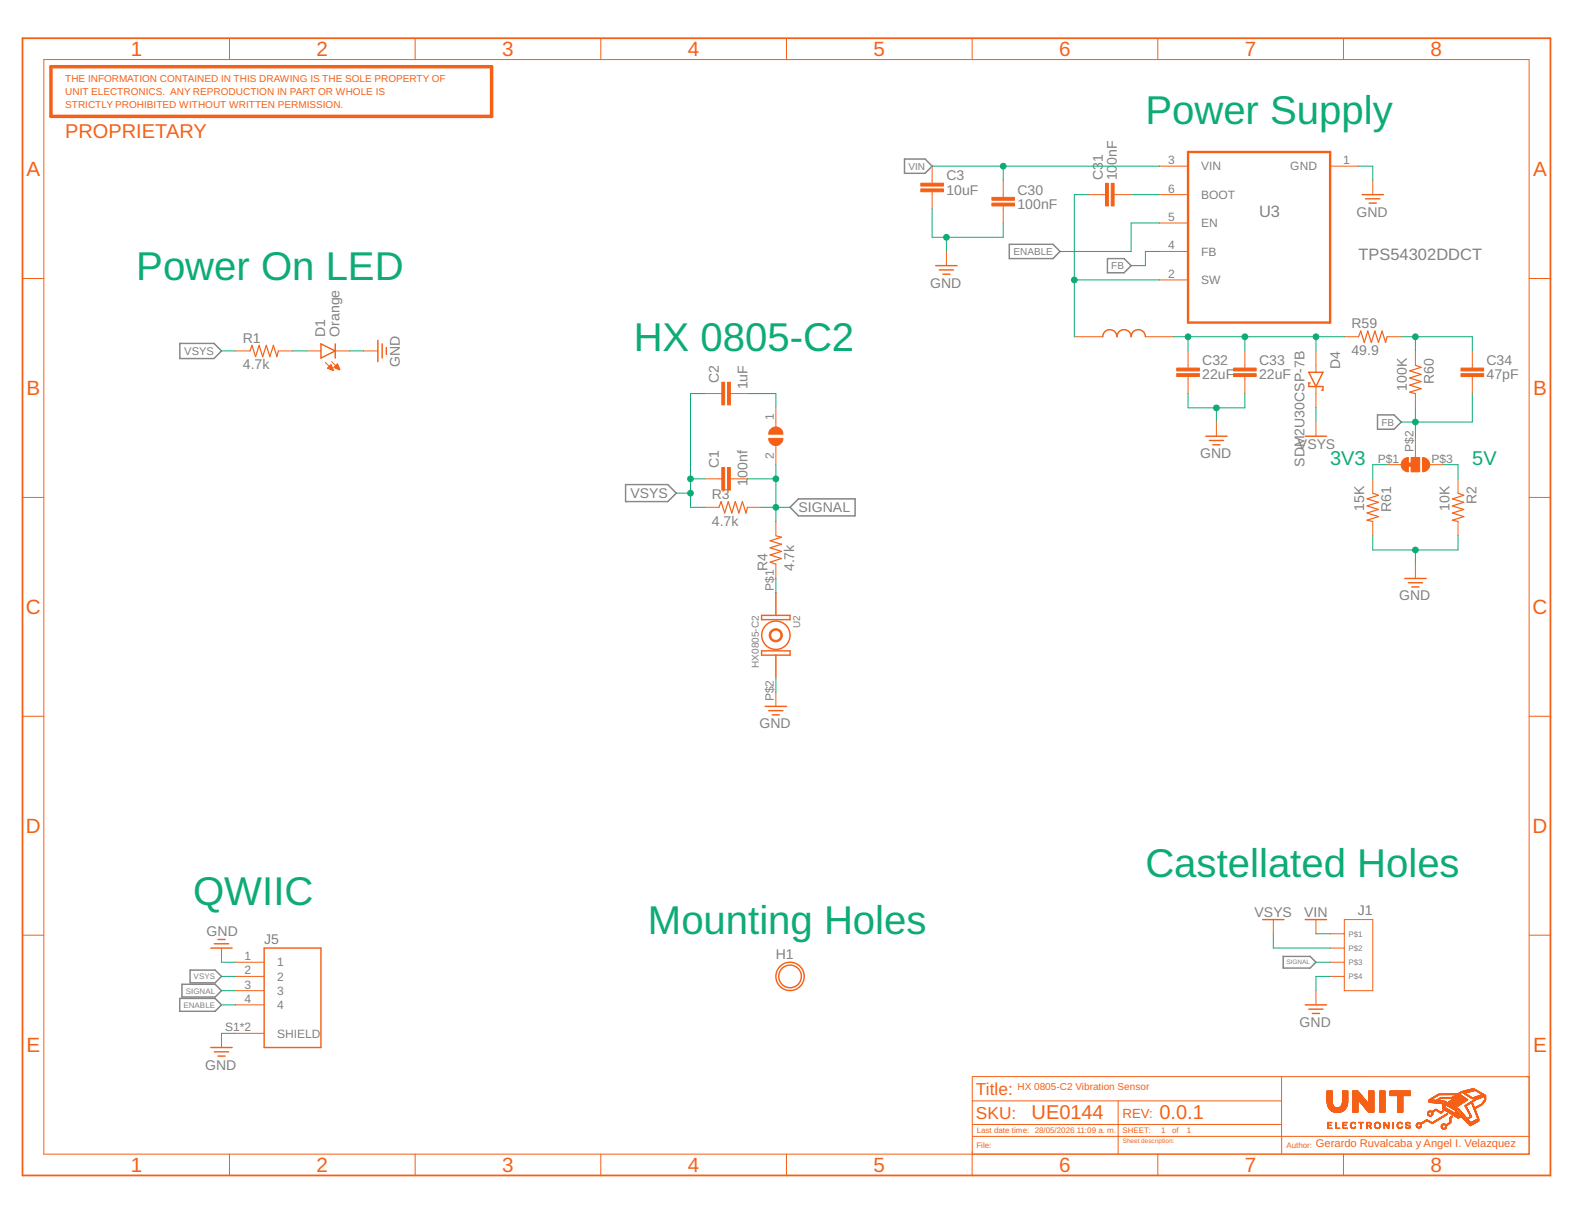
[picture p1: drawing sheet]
<svg xmlns="http://www.w3.org/2000/svg" width="279mm" height="216mm" viewBox="0 0 279 216" stroke-linecap="round" stroke-linejoin="round" font-family="sans-serif">
<path d="M160.8 28.3h3.6l1.3 1.2-1.3 1.3h-3.6zM179.4 43.4h7.8l1.2 1.3-1.2 1.3h-7.8zM196.8 46h3l1.2 1.2-1.2 1.3h-3zM32 61h6l1.4 1.4-1.4 1.3h-6zM244.8 73.7h3l1.2 1.3-1.2 1.3h-3zM111.2 86.1h7.5l1.5 1.5-1.5 1.5h-7.5zM140.4 90.1l1.5-1.5h10.1v3.1h-10.1zM31.9 177.4h6.3l1.2 1.2-1.2 1.1h-6.3zM32.3 174.9h5.9l1.2 1.1-1.2 1.2h-5.9zM33.8 172.4h4.4l1.2 1.1-1.2 1.1h-4.4zM228.1 169.9h4.8l1 1.1-1 1h-4.8z" fill="none" stroke="#808080" stroke-width=".25"/>
<path d="M4 6.8h271.6v202.1h-271.6z" fill="none" stroke="#f56016" stroke-width=".32"/>
<g fill="none" stroke="#f56016" stroke-width=".18">
<path d="M7.8 10.6h264v194.5h-264zM40.8 6.8v3.8M73.8 6.8v3.8M106.8 6.8v3.8M139.8 6.8v3.8M172.8 6.8v3.8M205.8 6.8v3.8M238.8 6.8v3.8M165.7 29.5v3.1M165.7 34.1v3M178.3 32v3.1M178.3 36.6v3"/>
<path d="M193.5 34.6h3M198 34.6h3M206.1 29.5h5.1M206.1 34.6h5.1M206.1 39.6h5.1M236.4 29.5h5.1M244 32v2.6M4 49.5h3.8M168.2 44.7v2.5M190.9 59.8h5.1M203.6 59.8h5M206.1 44.7h5.1"/>
<path d="M206.1 49.7h5.1M238.9 59.8h2.6M246.5 59.8h2.5M271.8 49.5h3.8M41.9 62.4h2.5M49.5 62.4h2.5M54.5 62.4h2.5M57.8 64.4l1.4 1.4M58.9 64.3l1.4 1.4M59.6 62.4h2.5M64.6 62.4h2.6M125.3 69.9h3"/>
<path d="M129.8 69.9h3M137.9 72.5v3.4M137.9 79.2v3.4M211.2 62.4v3M211.2 66.9v3M216.2 75v2.5M221.3 62.4v3M221.3 66.9v3M233.9 62.4v3.7M233.9 68.7v3.8M233.9 75v2.5M251.6 62.4v2.5"/>
<path d="M251.6 69.9v2.6M251.6 77.5v5.1M261.7 62.4v3M261.7 66.9v3M4 88.4h3.8M125.3 85.1h3M125.3 90.1h2.5M129.8 85.1h3M132.8 90.1h2.6M137.9 92.7v2.5M244 85.1v2.5M244 92.7v2.5"/>
<path d="M246.5 82.6h3.4M253.2 82.6h3.4M259.1 85.1v2.5M259.1 92.7v2.5M271.8 88.4h3.8M137.9 100.2v2.6M251.6 100.2v2.6M4 127.3h3.8M137.9 123v2.5M271.8 127.3h3.8M4 166.2h3.8M39.4 168.5v2.5"/>
<path d="M41.9 171h5M41.9 173.5h5M41.9 176h5M41.9 178.6h5M226.3 163.4v2.5M233.9 163.4v2.5M233.9 176v2.6M236.4 171h2.5M236.4 173.5h2.5M236.4 165.9h2.5M236.4 168.5h2.5M238.9 163.4h5.1v12.6h-5.1z"/>
<path d="M271.8 166.2h3.8M39.4 183.6v2.5M41.9 183.6h5M172.8 195.6h55M198.7 195.6v9.5M227.8 191.4v10.5M227.8 199.8h-54.9M235.9 195.6h.9M235.9 195.8h.9M235.9 195.7h.9M235.9 195.5h.9M235.9 195.4h.9"/>
<path d="M235.9 195.3h.9M235.9 195.2h.9M235.9 195.1h.9M235.9 195h.9M235.9 194.9h.9M235.9 194.8h.9M235.9 194.7h.9M235.9 194.6h.9M235.9 194.5h.9M235.9 194.4h.9M235.9 194.3h.9M235.9 194.2h.9"/>
<path d="M235.9 194.1h.9M235.9 194h.9M235.9 193.9h.9M235.9 195.9h.9M235.9 196.2h1M235.9 196.1l1 .1M235.9 196.1h.9M235.9 196h.9M235.9 196.3h1M236 199.8h.1M236 200h.6M236 199.9h.6"/>
<path d="M236 199.9h.1M236 199.7h.1M236 199.6h.1M236 199.5h.1M236 199.5h.7M236 199.4h.7M236 196.4h1M236 196.4h.9M236 196.3h.9M236 196.5h1M236 196.6h1.1M236.1 196.7h1.1"/>
<path d="M236.1 196.7l1.2 .1M236.1 196.8h1.3M236.1 196.8h3.2M236.2 196.9h3M236.2 197h3M236.3 197.1h2.8M236.3 197.1h2.7M236.4 197.2h2.6M236.5 197.3h2.4M236.6 197.4h2.2M236.7 197.4h2M236.7 199.5h-.7"/>
<path d="M236.8 197.5h1.8M236.9 197.5h1.6M237 197.6h1.4M237.1 197.6h1.2M237.3 197.7h.8M237.4 199.8h.1M237.4 200h.1M237.4 199.9h.1M237.4 199.7h.1M237.4 199.6h.1M237.4 199.5h.1M237.4 199.4h.1"/>
<path d="M237.5 196.8h.1M237.8 196.8h.1M238.2 196.7h1.1M238.3 196.6h1.1M238.4 196.5h1M238.4 196.4h1M238.5 196.4h.9M238.5 196.3h1M238.5 196.2h1M238.5 196.1h1M238.6 196.1h.9M238.6 196h.9"/>
<path d="M238.6 195.9h.9M238.6 195.6h.9M238.6 195.8h.9M238.6 195.7h.9M238.6 195.5h.9M238.6 195.4h.9M238.6 195.3h.9M238.6 195.2h.9M238.6 195.1h.9M238.6 195h.9M238.6 194.9h.9M238.6 194.8h.9"/>
<path d="M238.6 194.7h.9M238.6 194.6h.9M238.6 194.5h.9M238.6 194.4h.9M238.6 194.3h.9M238.6 194.2h.9M238.6 194.1h.9M238.6 194h.9M238.6 193.9h.9M238.7 199.8h.1M238.7 200h.6M238.7 199.9h.6"/>
<path d="M238.7 199.9h.1M238.7 199.7h.1M238.7 199.6h.1M238.7 199.5h.1M238.7 199.5h.8M238.7 199.4h.8M238.7 197.4h-2.1M239.1 197.1h-2.8M239.3 196.8h-1.3M239.3 196.7l-1.2 .1M239.4 196.7h-1.2M239.4 196.6h-1.1"/>
<path d="M239.4 196.5h-1M239.5 199.5h-.8M239.5 196.2h-1M240 200h.1M240 199.9h.1M240.1 199.7h.1M240.1 199.6h.1M240.1 199.8h-.1M240.2 199.8h-.2M240.2 199.7h-.1M240.2 199.5h.7M240.3 199.5h.5"/>
<path d="M240.3 199.6h-.2M240.3 199.5l-.1 .1M240.4 199.4h.3M240.4 195.6h.9M240.4 197.6h.9M240.4 197.5h.9M240.4 197.4h.9M240.4 197.3h.9M240.4 197.2h.9M240.4 197.1h.9M240.4 197h.9M240.4 196.9h.9"/>
<path d="M240.4 196.8h.9M240.4 196.7h.9M240.4 196.6h.9M240.4 196.5h.9M240.4 196.4h.9M240.4 196.3h.9M240.4 196.2h.9M240.4 196.1h.9M240.4 196h.9M240.4 195.9h.9M240.4 195.8h.9M240.4 195.7h.9"/>
<path d="M240.4 195.5h.9M240.4 195.4h.9M240.4 195.4h2.2M240.4 195.3h2.1M240.4 195.2h2.1M240.4 195.1h2M240.4 195h1.9M240.4 194.9h1.9M240.4 194.9h1.8M240.4 194.8l1.8 .1M240.4 194.8h1.7M240.4 194.7l1.7 .1"/>
<path d="M240.4 194.7h1.7M240.4 194.6l1.6 .1M240.4 194.6h1.6M240.4 194.6h1.5M240.4 194.5h1.5M240.4 194.4h1.4M240.4 194.3h1.3M240.4 194.2l1.3 .1M240.4 194.2h1.3M240.4 194.2h1.2M240.4 194.1h1.2M240.4 194.1h1.1"/>
<path d="M240.4 194l1.1 .1M240.4 194h1.1M240.4 194h1M240.4 193.9h1M240.7 199.5h.2M240.8 199.6h.1M240.8 199.7h.1M240.9 199.7h.1M241.4 195.4h1.2M241.4 195.5h1.3M241.4 199.5h.9M241.4 199.4h.9"/>
<path d="M241.5 195.5h1.2M241.5 195.5l1.3 .1M241.6 195.6h1.2M241.6 195.7h1.3M241.7 195.7h1.2M241.7 195.8h1.3M241.8 195.9h1.2M241.8 195.9h1.3M241.8 195.9l1.3 .1M241.9 199.8h.1M241.9 200h.1M241.9 199.9h.1"/>
<path d="M241.9 199.7h.1M241.9 199.6h.1M241.9 199.5h.1M241.9 196h1.2M241.9 196h1.3M241.9 196.1h1.3M242 196.1l2.2 .1M242 196.2h2.2M242.1 196.3h2.1M242.2 196.3h2M242.2 196.4h2M242.3 196.5h1.9"/>
<path d="M242.3 196.6h1.9M242.4 196.6h1.8M242.4 196.7h1.8M242.5 196.7h1.7M242.5 196.8h1.7M242.6 196.8h1.6M242.6 195.3h-2.2M242.6 196.9h1.6M242.7 197h1.5M242.8 197.1h1.4M242.9 197.2h1.3M242.9 199.8h.1"/>
<path d="M242.9 199.9l.1 .1M242.9 199.9h.1M242.9 199.7h.1M242.9 199.6h.1M242.9 199.5h.1M242.9 199.5h.7M242.9 199.4h.5M242.9 197.3h1.3M243 197.3h1.2M243 197.4h1.2M243.1 197.4h1.1M243.1 197.5h1.1"/>
<path d="M243.2 197.5h1M243.2 197.6h1M243.2 195.6h1M243.2 196.1h1M243.2 196h1M243.2 195.9h1M243.2 195.8h1M243.2 195.7h1M243.2 195.5h1M243.2 195.4h1M243.2 195.3h1M243.2 195.2h1"/>
<path d="M243.2 195.1h1M243.2 195h1M243.2 194.9h1M243.2 194.8h1M243.2 194.7h1M243.2 194.6h1M243.2 194.5h1M243.2 194.4h1M243.2 194.3h1M243.2 194.2h1M243.2 194.1h1M243.2 194h1"/>
<path d="M243.2 193.9h1M243.4 199.4h.1M243.5 199.5h.1M243.5 199.6h.2M243.6 199.8h.1M243.6 200h-.7M243.6 199.9h.1M243.6 199.7h.1M243.6 199.6h.1M243.6 199.9l-.2 .1M243.7 199.9h-.2M244.3 200h.1"/>
<path d="M244.3 199.9h.1M244.3 199.8h.1M244.3 199.7h.2M244.5 199.8h-.2M244.5 199.7h-.1M244.5 199.5h.7M244.5 199.6h-.1M244.6 199.5h.5M244.6 199.6h-.2M244.6 199.5l-.1 .1M244.7 199.4h.3M244.7 199.4h.1"/>
<path d="M244.9 199.4h.1M245 199.5l.2 .1M245.1 199.6h.1M245.1 199.6h.2M245.2 199.7h.1M245.2 199.8h.1M245.2 195.6h.9M245.2 200h.1M245.2 199.9h.1M245.2 197.6h.9M245.2 197.5h.9M245.2 197.4h.9"/>
<path d="M245.2 197.3h.9M245.2 197.2h.9M245.2 197.1h.9M245.2 197h.9M245.2 196.9h.9M245.2 196.8h.9M245.2 196.7h.9M245.2 196.6h.9M245.2 196.5h.9M245.2 196.4h.9M245.2 196.3h.9M245.2 196.2h.9"/>
<path d="M245.2 196.1h.9M245.2 196h.9M245.2 195.9h.9M245.2 195.8h.9M245.2 195.7h.9M245.2 195.5h.9M245.2 195.4h.9M245.2 195.3h.9M245.2 195.2h.9M245.2 195.1h.9M245.2 195h.9M245.2 194.9h.9"/>
<path d="M245.2 194.8h.9M245.2 194.7h.9M245.2 194.6h.9M245.2 194.5h.9M245.2 194.4h.9M245.2 194.3h.9M245.2 194.2h.9M245.2 194.1h.9M245.2 194h.9M245.2 193.9h.9M246 199.8h.1M246 200h.1"/>
<path d="M246 199.9h.1M246 199.7h.1M246 199.6h.3M246 199.6h.2M246 199.5l.2 .1M246 199.5h.2M246 199.5h.1M246 199.4h.1M246.1 199.7h.2M246.2 199.7h.1M246.2 199.8h.2M246.3 199.8h.1"/>
<path d="M246.3 199.9h.1M246.3 199.9h.2M246.4 200h.1M246.8 199.8h.1M246.8 200h.1M246.8 199.9h.1M246.8 199.7h.1M246.8 199.6h.1M246.8 199.5h.1M246.8 199.4h.1M247.1 194.7h3.6M247.1 194.6h3.6"/>
<path d="M247.1 194.5h3.6M247.1 194.4h3.6M247.1 194.3h3.6M247.1 194.2h3.6M247.1 194.1h3.6M247.1 194h3.6M247.1 193.9h3.6M247.6 199.8h.1M247.6 200h.1M247.6 199.9h.1M247.6 199.7h.1M247.6 199.6h.1"/>
<path d="M247.6 199.5h.1M247.6 199.4h.1M248.3 199.8h.1M248.3 200h.1M248.3 199.9h.1M248.3 199.8h.2M248.3 199.7h.2M248.4 195.6h.9M248.4 197.6h.9M248.4 197.5h.9M248.4 197.4h.9M248.4 197.3h.9"/>
<path d="M248.4 197.2h.9M248.4 197.1h.9M248.4 197h.9M248.4 196.9h.9M248.4 196.8h.9M248.4 196.7h.9M248.4 196.6h.9M248.4 196.5h.9M248.4 196.4h.9M248.4 196.3h.9M248.4 196.2h.9M248.4 196.1h.9"/>
<path d="M248.4 196h.9M248.4 195.9h.9M248.4 195.8h.9M248.4 195.7h.9M248.4 195.5h.9M248.4 195.4h.9M248.4 195.3h.9M248.4 195.2h.9M248.4 195.1h.9M248.4 195h.9M248.4 194.9h.9M248.4 194.8h.9"/>
<path d="M248.4 194.7h.9M248.4 199.9h-.1M248.4 199.6h.2M248.5 199.7h-.1M248.5 199.5h.7M248.5 199.6h-.1M248.6 199.5h.5M248.6 199.5l-.1 .1M248.7 199.4h.1M248.9 199.4h-.2M249 199.5l.2 .1M249 199.6h.2"/>
<path d="M249.1 199.6h.1M249.1 199.7h.2M249.2 199.7h.1M249.8 199.8h.2M249.8 199.8h.1M249.8 199.7h.1M249.8 199.6h.2M249.9 199.9h.1M249.9 199.9h.2M249.9 199.5h.7M249.9 199.9l.5 .1M250 199.5h.5"/>
<path d="M250 199.6h-.1M250 200h.5M250 199.5l-.1 .1M250.1 199.4h.3M250.4 199.5h.2M250.5 199.6h.1M250.5 199.7h.1M251.7 200h.2M251.7 199.9h.2M251.9 199.6h.9M251.9 199.9h-.2M251.9 199.8h-.2"/>
<path d="M251.9 199.6h.6M251.9 199.8h-.1M252 199.6h.4M252 199.7h-.2M252.1 199.7h-.3M252.1 199.5h.1M252.2 199.5h.1M252.2 199.7h.6M252.4 199.7h.2M252.4 199.8h.2M252.5 199.8h.1M252.5 199.9h.1"/>
<path d="M252.5 200h.1M252.9 199.6h-.3M253 199.5l-.4 .1M253 199.5h-.3M253.1 199.5h-.3M253.2 199.4h-.4M253.2 199.4h-.3M253.3 199.3h-.3M253.3 199.2h.7M253.3 199.1h.6M253.4 199.3h-.4M253.4 199.1h.4"/>
<path d="M253.5 199.2l-.4 .1M253.5 199h.2M253.5 199.2h-.3M253.7 199.2h.3M253.7 198h.2M253.7 197.9h.2M253.7 197.8h.2M253.7 198l.2 .1M253.8 199.2l.3 .1M253.8 198.1h.2M253.8 198.2h.3M253.9 198.2h.6"/>
<path d="M253.9 197.5h.9M253.9 199.3h.3M253.9 197.8h-.2M253.9 197.5h.6M253.9 197.7h-.2M253.9 197.7h-.1M254 197.6l-.2 .1M254 199.3h.3M254 198.3h.4M254 195.6h.1M254 195.9h1.7M254 195.9h1.2"/>
<path d="M254 195.8h.9M254 195.8h.4M254 195.7h.1M254 195.6h1.8M254 195.5h1.6M254 195.5h.8M254 195.4h.4M254 197.6h-.2M254 199.4h.4M254.1 198.3h.2M254.1 199.4h.3M254.1 197.4h.2"/>
<path d="M254.1 198.3v.1M254.2 199.5h.3M254.3 199.5h.5M254.3 197.6h.4M254.3 195.6h1.9M254.4 199.6h.3M254.4 195.4h-.3M254.4 198.1h.2M254.4 197.6h.2M254.5 199.6h.1M254.5 197.7h.1M254.5 195.9l1.6 .1"/>
<path d="M254.5 195.3h-.4M254.5 197.7h.2M254.5 198h.2M254.5 197.8h.2M254.5 199.7h.1M254.5 195.3h-.3M254.5 197.9h.2M254.6 195.9v.1M254.6 198.2h-.3M254.6 195.2l-.3 .1M254.7 198l-.2 .1M254.7 195.2h-.3"/>
<path d="M254.8 195.6h1.9M254.8 195.8h.1M254.8 197.5l-.9 .1M254.8 195.1l-.3 .1M254.8 196h1.7M254.9 195.1h-.4M254.9 195.6h.1M254.9 197.3h.6M254.9 199.5h-.3M254.9 197.4l-.3 .1M254.9 195.1h-.3M255 197.3h.5"/>
<path d="M255 199.4h-.3M255 197.4h-.3M255 197.2h.4M255 195h-.3M255.1 197.4h-.3M255.1 195h-.4M255.1 199.4h-.4M255.1 197.2h.2M255.1 197.3h-.3M255.1 194.9h-.3M255.1 199.3h-.3M255.1 197.1h.2"/>
<path d="M255.2 197.1h.1M255.2 194.9h-.3M255.2 199.3h-.4M255.2 196h1.3M255.3 197.3h.3M255.3 194.8l-.4 .1M255.3 199.2l-.4 .1M255.3 195.7h1.6M255.4 194.8h-.4M255.4 199.2h-.4M255.4 197.4h.3M255.4 195.4h.3"/>
<path d="M255.4 194.6h.3M255.4 199.1l-.3 .1M255.4 194.7l-.3 .1M255.5 197.4l.3 .1M255.5 199.1h-.3M255.5 194.7h-.3M255.5 196l.1 .1M255.6 199.1h-.4M255.6 197.5h.3M255.6 194.6l-.4 .1M255.6 199h-.3M255.7 197.5h.2"/>
<path d="M255.7 194.6h-.3M255.7 195.5h-.3M255.7 197.6h.3M255.7 196.1h.8M255.7 199h-.3M255.8 197.6h.5M255.8 198.9h-.3M255.8 195.4h-.3M255.8 197.7h.5M255.9 198.9h-.4M255.9 195.9h.1M255.9 195.3h-.3"/>
<path d="M255.9 198.8l-.3 .1M255.9 197.7h.4M256 197.8h.2M256 195.7h.9M256 195.2l-.3 .1M256 198.8h-.3M256.1 196.1h.4M256.1 197.8h.1M256.1 195h2.2M256.1 198.7l-.3 .1M256.1 195.2h-.3M256.1 195.7h.1"/>
<path d="M256.2 198.7h-.4M256.2 198.6l-.3 .1M256.2 199.9h.3M256.2 197.5h.3M256.3 197.5h.2M256.3 198.6h-.3M256.3 199.8h.7M256.3 199.8h.6M256.3 195.6h.1M256.4 200h-.2M256.4 198.6h-.4M256.4 197.4h.1"/>
<path d="M256.4 197h.3M256.4 197h.2M256.4 196.9h.1M256.4 196.8h.1M256.4 196.7h.1M256.4 196.6h.1M256.4 196.5h.1M256.4 196.4h.1M256.4 196.3h.1M256.4 196.2h.1M256.4 199.9l-.2 .1M256.4 197.6h-.3"/>
<path d="M256.4 199.7h.4M256.4 197.1h.4M256.4 195.8h.6M256.4 198.5h-.3M256.5 197.5l-.3 .1M256.5 198.5h-.3M256.5 197.1h.3M256.6 199.9h-.3M256.6 197.1l.3 .1M256.6 198.4l-.4 .1M256.6 197.2h.4M256.6 198.4h-.3"/>
<path d="M256.7 199.9h.6M256.7 197.2l.3 .1M256.7 195.8h.4M256.8 198.3l-.4 .1M256.8 196.9h.3M256.8 196.9h.2M256.8 196.8h.1M256.8 196.7h.1M256.8 196.6h.1M256.8 196.5h.1M256.8 196.4h.1M256.8 196.3h.1"/>
<path d="M256.8 196.3h.4M256.8 196.2h.3M256.8 196.2h.2M256.8 196.1l.2 .1M256.8 196l.1 .1M256.8 199.9h.5M256.8 197.3h.3M256.8 197h.3M256.8 195.9h.4M256.8 198.3h-.3M256.9 199.9h.3M256.9 197.3h.3"/>
<path d="M256.9 197h.4M256.9 195.9h.3M256.9 198.2l-.3 .1M256.9 200h.2M256.9 197.4h.4M256.9 198.2h-.3M257 195.9l.3 .1M257 197.1h.3M257 196.3l.3 .1M257 197.4h.3M257 196h.4M257 198.2h-.3"/>
<path d="M257 198h.3M257.1 197.4l.4 .1M257.1 197.1h.3M257.1 196.4h.3M257.1 196h.4M257.1 198.1h-.3M257.1 197.9h.2M257.1 197.1l.4 .1M257.1 196.4h.4M257.2 198.1h-.3M257.2 197.5h.3M257.2 197.2h.4"/>
<path d="M257.2 196.5h.4M257.2 196.1h.3M257.2 197.9h.1M257.2 198l-.3 .1M257.3 197.5l.3 .1M257.3 196.1l.3 .1M257.3 197.2l.3 .1M257.3 196.5h.3M257.3 198h-.3M257.3 197.6h.4M257.3 197.3h.4M257.3 196.6h.4"/>
<path d="M257.4 196.2h.3M257.4 197.6l.3 .1M257.4 197.3h.4M257.4 199.8h-.3M257.4 195.9h.4M257.5 197.7h.3M257.5 196.2h.3M257.5 196.6h.3M257.5 199.8h-.3M257.5 197.4h.3M257.5 195.9h.4M257.5 197.7h.4"/>
<path d="M257.5 196.7h.4M257.5 196.3h.4M257.6 195.7h.6M257.6 199.7h-.4M257.6 197.4h.3M257.6 196.3h.3M257.6 195.9l.4 .1M257.6 197.8h.3M257.6 199.5h.3M257.6 196.7h.4M257.6 195.7h.5M257.6 197.4l.4 .1"/>
<path d="M257.7 199.7h-.4M257.7 196.3l.3 .1M257.7 196h.3M257.7 197.8h.3M257.7 199.5h.2M257.7 196.7l.3 .1M257.7 199.6h-.3M257.7 199.4h.2M257.7 199.3h.2M257.7 199.2h.2M257.7 199.1h.2M257.7 199h.2"/>
<path d="M257.7 198.9h.2M257.7 198.8h.2M257.7 198.7h.2M257.7 198.6h.2M257.7 197.8l.4 .1M257.7 196h.4M257.7 195.8h-.3M257.8 197.5h.3M257.8 196.8h.3M257.8 196.4h.3M257.8 199.6h-.3M257.8 195.8h-.3"/>
<path d="M257.8 197.5l.4 .1M257.8 196.8h.4M257.8 196.4h.4M257.8 196.1h.4M257.8 197.9h.4M257.9 199.5l-.4 .1M257.9 197.6h.3M257.9 196.9h.4M257.9 196.5h.4M257.9 195.8h.3M257.9 196.1l.4 .1M257.9 195.5h.6"/>
<path d="M257.9 198.6h-.2M257.9 198h.3M257.9 198.4h.2M258 195.8h.3M258 197.6l.3 .1M258 196.9h.3M258 196.5h.3M258 198.4h.1M258 198h.3M258 195.5h.4M258 198.6h-.3M258 196.2h.4"/>
<path d="M258 195.6h-.3M258 197.7h.4M258 197h.4M258 196.6h.4M258 195.9h.4M258 198.5h-.2M258 198l.4 .1M258.1 198.3h.1M258.1 196.2h.4M258.1 195.9h.4M258.1 195.6h-.3M258.1 198.5h-.3"/>
<path d="M258.1 197.7h.3M258.1 197h.4M258.1 195.1l-2.2 .1M258.1 198.1h.3M258.1 198.4l-.2 .1M258.2 196.6h.3M258.2 195.5l-.3 .1M258.2 194.9h.3M258.2 196.3h.4M258.2 195.9l.4 .1M258.2 195.1h-2.3M258.2 198.1h.3"/>
<path d="M258.2 197.8h.3M258.2 197.1h.4M258.2 196.7h.4M258.2 195.5l.4 .1M258.3 196.3h.3M258.3 195.3h.5M258.3 195.1h-2.3M258.3 198.2h.3M258.3 197.8h.3M258.3 196h.3M258.3 195.6h.3M258.3 194.5h-2.8"/>
<path d="M258.3 197.1h.3M258.3 196.7h.4M258.3 196.3l.4 .1M258.3 197.8l.4 .1M258.3 196h.4M258.3 198.2h.4M258.4 195.6h.3M258.4 195.4h-.3M258.4 197.1h.3M258.4 196.7l.4 .1M258.4 198.2l.3 .1M258.4 196.4h.4"/>
<path d="M258.4 196.1h.4M258.4 195h-.3M258.4 197.9h.5M258.4 197.2h.4M258.4 195.7h.4M258.5 196.8h.3M258.5 196.4h.3M258.5 195.2h.6M258.5 198.3h.3M258.5 196.1l.4 .1M258.5 195.3h-.3M258.5 197.2l.4 .1"/>
<path d="M258.5 198h.4M258.6 196.8h.3M258.6 195.7h.3M258.6 195.1h.5M258.6 194.9h-.4M258.6 198.3l.3 .1M258.6 196.5h.7M258.6 195.3h.3M258.6 198h.3M258.6 197.3h.3M258.6 196.9h.4M258.6 196.2h.4"/>
<path d="M258.6 195.8h.4M258.6 195.4h.4M258.6 195.1h.4M258.6 194.8l-.3 .1M258.7 196.5h.5M258.7 198.4h.3M258.7 198h.2M258.7 197.3h.2M258.7 196.2h.3M258.7 195.8h.3M258.7 194.8h-.3M258.7 196.9h.3"/>
<path d="M258.7 198.4l.3 .1M258.7 196.6h.4M258.7 195.4h.3M258.7 195.2h-.3M258.7 198.1h.2M258.8 197.4h.1M258.8 196.3h.3M258.8 195.9h.3M258.8 197.7h.1M258.8 197.6h.1M258.8 197.5h.1M258.8 197h.3"/>
<path d="M258.8 195.5h.3M258.8 194.7l-.4 .1M258.8 198.5h.8M258.8 197.8h.1M258.8 198.1h.1M258.8 196.3h.7M258.8 195.9h.4M258.8 194.9h.7M258.8 197h.4M258.8 196.6h.2M258.8 195.5h.4M258.8 194.7h-.3"/>
<path d="M258.8 198.5h.7M258.9 198.2h.1M258.9 195.2h.3M258.9 194.9h.5M258.9 196.7h.1M258.9 196.3h.6M258.9 195.9l.3 .1M258.9 198.6h.5M258.9 195.5l.3 .1M258.9 194.6l-.3 .1M259 197.1h.3M259 194.9h.4"/>
<path d="M259 196h.3M259 195.2l.3 .1M259 196.4h.4M259 195.6h.3M259 195h-.3M259 194.6h-.3M259 198.6h.3M259 196h.4M259.1 195.6h.3M259.1 194.6h-.4M259.1 195.3h.3M259.1 195h-.3"/>
<path d="M259.1 198.6h.2M259.1 197.7h.1M259.1 197.6l.1 .1M259.1 197.6h.1M259.1 198.4h.1M259.1 198.3h.1M259.1 198.2h.1M259.1 198.1h.1M259.1 198h.1M259.1 197.9h.4M259.1 197.8l.3 .1M259.1 197.8h.3"/>
<path d="M259.1 197.8h.2M259.1 197.7h.2M259.1 197.1l.3 .1M259.1 198.7h.1M259.1 196.1h.4M259.1 195.7h.4M259.1 195.3h.4M259.1 194.5h-.3M259.2 197.2h.2M259.2 194.7h.6M259.2 196.1h.6M259.2 195.4h.3"/>
<path d="M259.2 194.5h-3.6M259.2 197.2l.3 .1M259.2 195.7h.3M259.2 195h.4M259.3 197.3h.2M259.3 194.4l-3.7 .1M259.3 196.2h.4M259.3 195.8h.3M259.3 195.4h.3M259.3 198h.2M259.3 196.4h-.3M259.3 195h.3"/>
<path d="M259.3 194.8h-.3M259.3 194.6h.4M259.4 197.4h.2M259.4 195.8h.3M259.4 195.5h.3M259.4 194.4h-3.7M259.4 198l.2 .1M259.4 195.1h.3M259.4 194.6h.2M259.4 198.4h.5M259.4 198.1h.2M259.4 197.4l.3 .1"/>
<path d="M259.4 195.5h.4M259.4 194.7l-.3 .1M259.4 194.4h-1.4M259.4 195.9h.4M259.4 194.5h.2M259.4 198.1h.3M259.5 195.1h.3M259.5 198.4h.4M259.5 197.5h.2M259.5 198.2h.2M259.5 197.5l.2 .1M259.5 195.9h.6"/>
<path d="M259.5 195.5l.3 .1M259.5 195.1l.3 .1M259.5 194.3h-.3M259.5 197.6h.3M259.6 196.3h-.3M259.6 196.1h.3M259.6 195.9h.5M259.6 195.6h.3M259.6 198.2l.2 .1M259.6 197.6l.2 .1M259.6 195.2h.3M259.6 194.7l.3 .1"/>
<path d="M259.6 198.3h.2M259.6 194.2l-.3 .1M259.6 195.6h.4M259.6 197.7h.2M259.6 196h.4M259.7 196.2h-.4M259.7 197.7h.2M259.7 195.2l.3 .1M259.7 194.2h-.3M259.7 198.4l-.4 .1M259.7 194.8h.3M259.7 197.8h.2"/>
<path d="M259.7 195.7h.4M259.7 194.8l.4 .1M259.7 198.4l.3 .1M259.8 197.8l.2 .1M259.8 195.3h.3M259.8 198.5h.2M259.8 197.9h.3M259.8 195.7h.6M259.8 194.9h.3M259.8 194.1h-.3M259.8 198.5h.3M259.8 195.3h.4"/>
<path d="M259.9 198.6h.2M259.9 198h.2M259.9 195.8h.4M259.9 194.9h.3M259.9 195.4h.3M259.9 195h.4M259.9 194.1h-.3M259.9 198l.3 .1M259.9 196h-.3M259.9 198.6l.3 .1M260 198.1h.2M260 195.4h.3"/>
<path d="M260 198.7h.2M260 195h.3M260 194.2h.6M260 198.7l.2 .1M260 198.2h.3M260.1 195.5h.2M260.1 195.1h.3M260.1 194.2h.3M260.1 194l-.5 .1M260.1 198.8h.2M260.1 198.2h.2M260.1 195.5h.7"/>
<path d="M260.1 198.2l.2 .1M260.1 195.1h.4M260.1 194.3h.4M260.1 198.8l.2 .1M260.2 198.9h.2M260.2 198.3h.2M260.2 195.9h-.3M260.2 195.1l.3 .1M260.2 198.3l.2 .1M260.2 195.6h.4M260.2 194.4h.4M260.2 199h.3"/>
<path d="M260.2 198.4h.3M260.3 195.2h.3M260.3 194h-.6M260.3 195.8h-.4M260.3 199h.2M260.3 198.4l.2 .1M260.3 194.4h.3M260.3 199.1h.3M260.3 198.5h.2M260.3 195.2l.4 .1M260.3 198.5h.3M260.4 199.1h.2"/>
<path d="M260.4 194.4l.3 .1M260.4 198.6h.2M260.4 196.6h.2M260.4 194h-.6M260.4 199.1l.2 .1M260.4 195.3h.3M260.5 196.7h.1M260.5 194.5h.3M260.5 199.2h.2M260.5 198.6h.2M260.5 196.7h.2M260.5 195.7h-.3"/>
<path d="M260.5 195.3h.3M260.5 199.2l.3 .1M260.5 198.7h.2M260.5 196.7l.2 .1M260.5 196.8h.2M260.5 195.4h.4M260.5 198.7h.6M260.6 193.9h-.7M260.6 199.3h.2M260.6 195.6h-.4M260.6 196.9h.2M260.6 194.6h.3"/>
<path d="M260.6 196.5h-.2M260.6 197h.2M260.6 198.8h.3M260.6 194.6h.4M260.6 199.4h.3M260.6 198.9h.3M260.7 197.1h.2M260.7 196.5h-.3M260.7 199.4h.2M260.7 196.3h.3M260.7 195.5l-.5 .1M260.7 194.6l.3 .1"/>
<path d="M260.7 198.9h.2M260.7 199.5h.3M260.7 197.2h.2M260.7 196.4h-.3M260.7 194.2h-.6M260.7 199h.3M260.8 199.5h.2M260.8 197.2l.1 .1M260.8 199h.2M260.8 197.3h.2M260.8 196.4h-.3M260.8 194.7h.3"/>
<path d="M260.8 199.1h.2M260.8 199.5l.2 .1M260.8 193.8l-.7 .1M260.8 197.4h.2M260.8 195.5h-.3M260.8 199.1h.3M260.9 199.6h.2M260.9 197.4h.1M260.9 194.7l.3 .1M260.9 197.4l.2 .1M260.9 196.3l-.4 .1M260.9 195.4h-.3"/>
<path d="M260.9 199.1l.2 .1M260.9 197.5h.2M260.9 196.3h-.3M260.9 194.1h-.7M260.9 199.2h.2M260.9 199.7h.3M261 197.6h.1M261 194.8h.3M261 199.2h.2M261 197.6l.2 .1M261 199.7h.2M261 197.7h.2"/>
<path d="M261 199.3h.2M261 193.8h-.7M261 194.8l.3 .1M261 198.8h-.4M261 199.8h.3M261 194.1h-.6M261 199.3h.3M261 197.8h.2M261.1 196.2h-.3M261.1 199.4h.2M261.1 197.8h.1M261.1 199.8h.2"/>
<path d="M261.1 194.9h.3M261.1 197.8h.2M261.1 197.9h.2M261.1 199.9h.6M261.1 193.6h1.1M261.2 199.5h.6M261.2 194.9h.3M261.2 198h.1M261.2 193.8h-.7M261.2 199.9h.4M261.2 198.7h-.4M261.2 199.5h.5"/>
<path d="M261.2 194l-.7 .1M261.2 198h.2M261.2 199.9h.3M261.2 195h.4M261.2 198.1h.2M261.2 196.1l-.3 .1M261.2 195.9h.5M261.2 198.6l-.3 .1M261.3 200h.1M261.3 199.6h.2M261.3 198.2h.2M261.3 196.1h-.3"/>
<path d="M261.3 195h.3M261.3 198.6h-.3M261.3 198.2l.2 .1M261.3 193.7h-.7M261.3 199.7h.1M261.3 195.9h.4M261.3 198.4h.3M261.3 198.3h.2M261.3 193.6h.8M261.4 196h-.4M261.4 195.1h.3M261.4 198.6h-.4"/>
<path d="M261.4 198.3l.2 .1M261.4 194h-.7M261.4 196h-.3M261.4 195.1h.8M261.4 198.5h-.3M261.5 195.9l-.3 .1M261.5 198.5h-.3M261.5 193.5h.6M261.5 193.7h-.7M261.5 194h-.6M261.6 196h.1M261.6 195.9h.1"/>
<path d="M261.6 195.2h.3M261.6 198.4l-.4 .1M261.6 196.1h.2M261.6 199.5l-.4 .1M261.6 196.1l.2 .1M261.6 193.8h.9M261.6 193.5h.4M261.6 196.2h.2M261.6 195.2h.2M261.6 193.6l-.6 .1M261.7 196.3h.2M261.7 196.3h.1"/>
<path d="M261.7 193.9h-.7M261.7 195.8h-.3M261.7 196.4h.2M261.7 199.8h-.3M261.7 196.5h.2M261.7 193.7h.8M261.8 196.5h.1M261.8 195.8h-.3M261.8 196.6h.2M261.8 199.8h-.3M261.8 199.6h.3M261.8 196.7h.2"/>
<path d="M261.8 195.7h-.3M261.8 193.4h.1M261.9 199.4h-.4M261.9 196.7h.1M261.9 196.8h.1M261.9 193.7h.5M261.9 199.7h-.3M261.9 196.9h.5M261.9 195.7h-.3M261.9 193.8l-.7 .1M261.9 197h.4M261.9 199.4h-.3"/>
<path d="M262 193.6l.3 .1M262 197.1h.2M262 195.6h-.3M262 199.7h-.4M262 197.2h.2M262 199.3h-.4M262 197.2l.2 .1M262 195.1l-.5 .1M262.1 197.3h.1M262.1 199.6h-.4M262.1 197.3h.2M262.1 197.4h.2"/>
<path d="M262.1 195.5l-.3 .1M262.1 199.3h-.4M262.1 193.8h-.7M262.1 197.4l.2 .1M262.2 197.5h.1M262.2 197.6h.2M262.2 197h-.2M262.2 195.5h-.3M262.2 197.6l.2 .1M262.2 197.7h.2M262.2 199.2l-.4 .1M262.3 199.5l-.4 .1"/>
<path d="M262.3 195.5h-.3M262.3 197.8h.1M262.3 193.8h.3M262.3 195.1h-.5M262.3 199.2h-.4M262.3 197.9h.2M262.3 197.8h.2M262.3 199.5h-.3M262.3 196.9h-.4M262.3 195.4h-.3M262.3 193.8l.4 .1M262.3 198h.2"/>
<path d="M262.4 199.1l-.4 .1M262.4 198h.1M262.4 199.5h-.4M262.4 198.1h.2M262.4 195h-.5M262.4 198.9h.4M262.4 198.2h.2M262.5 195.4h-.4M262.5 193.9h.3M262.5 199.1h-.4M262.5 198.3h.1M262.5 199.4h-.4"/>
<path d="M262.5 196.8h-.4M262.5 198.3l.2 .1M262.5 198.4h.2M262.5 194h.3M262.5 198.4l.2 .1M262.6 196.8h-.4M262.6 195h-.6M262.6 199.4h-.4M262.6 199.2h.2M262.6 199.1h-.4M262.6 198.5h.1M262.6 195.3h-.5"/>
<path d="M262.6 198.6h.1M262.6 194h.3M262.6 198.9h.2M262.6 198.6h.2M262.6 199.3h-.3M262.6 199h-.3M262.6 198.7h.2M262.6 196.7l-.3 .1M262.7 195.3h-.5M262.7 194.9h-.6M262.7 198.8h.1M262.7 194l.3 .1"/>
<path d="M262.7 199.1h.1M262.7 199.3h-.4M262.7 199h.1M262.7 196.7h-.3M262.7 194.1h.4M262.8 194.9h-.5M262.8 196.7h-.4M262.8 194.1h.3M262.8 195.2l-.5 .1M262.8 199.2l-.4 .1M262.8 199h-.5M262.8 198.9h-.3"/>
<path d="M262.9 196.6h-.4M262.9 194.2h.3M262.9 194.8l-.5 .1M263 195.2h-.5M263 194.2h.3M263 196.6h-.4M263 194.8h-.5M263 194.2l.4 .1M263.1 196.5h-.4M263.1 195.1l-.5 .1M263.1 194.3h.4M263.1 196.5h-.3"/>
<path d="M263.2 196.3h.2M263.2 194.6h.7M263.2 195.1h-.5M263.2 196.4h-.3M263.2 194.7l-.6 .1M263.2 194.4h.3M263.3 196.4h-.4M263.3 195.1h-.5M263.3 194.5h.6M263.3 194.4h.4M263.3 194.7h-.5M263.4 196.3l-.4 .1"/>
<path d="M263.4 195h-.5M263.4 194.4l.3 .1M263.4 196.1h.2M263.4 196.3h-.3M263.4 194.5h.4M263.5 194.6l-.6 .1M263.5 196.2h-.3M263.5 195h-.5M263.5 196.2h-.2M263.5 194.8h.6M263.6 196.1l-.3 .1M263.6 194.6h-.5"/>
<path d="M263.6 194.9h-.5M263.6 196h-.2M263.7 196h-.2M263.7 194.6h.3M263.7 195.9l-.2 .1M263.7 194.9h-.5M263.7 194.7h.4M263.7 195.9h-.2M263.7 194.6h.4M263.8 195.9h-.2M263.8 195.8h-.2M263.8 194.8l-.5 .1"/>
<path d="M263.9 195.7h-.2M263.9 195.5h.2M263.9 195.4h.2M263.9 195.3h.2M263.9 195.2h.2M263.9 195.1h.2M263.9 195h.2M263.9 194.9h.2M263.9 194.8h.2M264 195.6h-.3M264 195.6h-.2M264 195.5l-.2 .1"/>
<path d="M264.1 195.5h-.3M264.1 194.8h-.6M271.8 191.3h-99v17.6M40.8 205.1v3.8M73.8 205.1v3.8M106.8 205.1v3.8M139.8 205.1v3.8M172.9 201.9h98.9M205.8 205.1v3.8M227.8 202v3M236 200.5h.7M236 200.4h.1"/>
<path d="M236 200.3h.1M236 200.2h.1M236 200.1h.1M236 200h.1M237.4 200.5h.7M237.4 200.4h.1M237.4 200.3h.1M237.4 200.2h.1M237.4 200.1h.1M238.7 200.5h.8M238.7 200.4h.1M238.7 200.3h.1"/>
<path d="M238.7 200.2h.1M238.7 200.1h.1M238.7 200h.1M238.8 205.1v3.8M239.5 200.5h-.8M240 200.2h.1M240 200.1l.1 .1M240 200.1h.1M240.1 200.2h.1M240.1 200.3h.1M240.1 200.3l.2 .1M240.2 200.4h.1"/>
<path d="M240.2 200.4h.2M240.2 200.5h.6M240.3 200.5h.4M240.5 200.6h.1M240.8 200.4h.1M240.9 200.3h.1M240.9 200.4h-.3M240.9 200.2h.1M240.9 200.4h-.2M240.9 200.3h-.1M241.9 200.5h.1M241.9 200.4h.1"/>
<path d="M241.9 200.3h.1M241.9 200.2h.1M241.9 200.1h.1M242.9 200.5h.1M242.9 200.4h.1M242.9 200.3h.1M242.9 200.2h.1M242.9 200.1h.1M243.4 200.1h.1M243.4 200.1l.1 .1M243.4 200.2h.2M243.4 200.2h.1"/>
<path d="M243.5 200.3h.1M243.5 200h-.6M243.5 200.3l.2 .1M243.6 200.4h.1M243.6 200.5h.2M244.3 200.1h.1M244.3 200.2h.2M244.4 200.3h.1M244.4 200.3l.2 .1M244.5 200.4h.1M244.5 200.4h.2M244.5 200.5h.6"/>
<path d="M244.6 200.5h.4M244.8 200.6h.1M245 200.4h.2M245.1 200.3h.2M245.2 200.3h.1M245.2 200.4h-.3M245.2 200.2h.1M245.2 200.3l-.1 .1M245.2 200.1h.1M245.3 200.1l-.1 .1M246 200.5h.1M246 200.4h.1"/>
<path d="M246 200.3h.1M246 200.2h.1M246 200.1h.1M246.4 200.1h.1M246.4 200.1l.2 .1M246.5 200.2h.1M246.5 200.2h.2M246.5 200.3h.2M246.6 200.3h.1M246.6 200.3h.2M246.6 200.4h.2M246.7 200.4h.1"/>
<path d="M246.7 200.5h.1M246.8 200.3h.1M246.8 200.2h.1M246.8 200.1h.1M247.6 200.5h.1M247.6 200.4h.1M247.6 200.3h.1M247.6 200.2h.1M247.6 200.1h.1M248.3 200.1h.1M248.3 200.2h.2M248.4 200.3h.1"/>
<path d="M248.4 200.3l.2 .1M248.5 200.4h.1M248.5 200.4h.2M248.5 200.5h.6M248.6 200.5h.4M248.8 200.6h.1M249.1 200.4h.1M249.2 200.4h-.3M249.2 200.3h.1M249.2 200.2h.1M249.2 200.4h-.2M249.3 200.3h-.2"/>
<path d="M249.8 200.3h.1M249.8 200.3l.2 .1M249.8 200.2h.1M249.9 200.4h.1M249.9 200.4h.2M249.9 200.5h.6M250 200.5h.5M250.2 200.6h.1M250.2 200h.4M250.4 200.1h.2M250.5 200.1l.2 .1M250.5 200.4h.1"/>
<path d="M250.5 200.2h.2M250.6 200.3h.1M250.6 200.2h.1M250.6 200.4h-.2M250.6 200.4h-.1M250.7 200.3h-.2M251.7 200.1h.2M251.8 200.2h.1M251.8 200.2h.2M251.8 200.3h.3M251.8 200.3h.7M251.9 200.3h.6"/>
<path d="M251.9 200.4h.6M252 200.4h.3M252.4 200.2h.2M252.5 200.1h.1M252.6 200.3h-.3M252.6 200.2h-.2M252.6 200.1h-.1M256.2 200.3h.1M256.2 200.2h.1M256.2 200.1h.1M256.2 200h.1M256.2 200.4h.2"/>
<path d="M256.3 200.5h.3M256.3 200.5h.7M256.3 200.6h.6M256.5 200.6h.3M256.9 200.3h.2M256.9 200.1h.2M257 200.2h.1M257 200.1h.1M257 200.5h-.3M257 200.4h-.2M257.1 200.4h-.2M257.1 200.3h-.2"/>
</g>
<path d="M9.1 11.9h78.3v8.8h-78.3z" fill="none" stroke="#f56016" stroke-width=".61"/>
<g fill="#f56016" stroke="#f56016" stroke-width=".18">
<path d="M129.3 83.1h.5v4h-.5z"/>
<path d="M128.3 83.1h.5v4h-.5z"/>
<path d="M129.3 67.9h.5v4h-.5z"/>
<path d="M128.3 67.9h.5v4h-.5z"/>
<path d="M250.8 81.3h1.5v2.5h-1.5z"/>
<path d="M259.7 66.4h4v.5h-4z"/>
<path d="M259.7 65.4h4v.5h-4z"/>
<path d="M176.3 36.1h4v.5h-4z"/>
<path d="M176.3 35.1h4v.5h-4z"/>
<path d="M209.1 66.4h4.1v.5h-4.1z"/>
<path d="M209.1 65.4h4.1v.5h-4.1z"/>
<path d="M219.2 66.4h4.1v.5h-4.1z"/>
<path d="M219.2 65.4h4.1v.5h-4.1z"/>
<path d="M197.5 32.6h.5v4h-.5z"/>
<path d="M196.5 32.6h.5v4h-.5z"/>
<path d="M163.7 33.6h4v.5h-4z"/>
<path d="M163.7 32.6h4v.5h-4z"/>
</g>
<g fill="none" stroke="#f56016" stroke-width=".25">
<path d="M242.1 34.6h3.8M242.7 35.3h2.6M243.4 36.1h1.2M166.3 47.2h3.8M166.9 48h2.6M167.6 48.7h1.2M196 59.8a1.26 1.26 0 0 1 1.3-1.2 1.26 1.26 0 0 1 1.2 1.2 1.26 1.26 0 0 1 1.3-1.2 1.26 1.26 0 0 1 1.2 1.2 1.27 1.27 0 0 1 1.3-1.2 1.27 1.27 0 0 1 1.3 1.2M57 61.1l2.6 1.3-2.6 1.2zM59.6 61.1v2.5M67.2 60.5v3.8M67.9 61.1v2.5M68.7 61.7v1.3"/>
<path d="M214.3 77.5h3.8M214.9 78.3h2.6M215.6 79h1.2M232 77.5h3.8M232.6 66.1h2.5l-1.2 2.6zM232.9 68.1h-.3v.6h2.5v.6h-.2M135.4 109.3h5v.8h-5zM135.4 115.7h5v.7h-5zM137.9 105.3v4M137.9 116.4v4.1M249.7 102.8h3.8M250.3 103.5h2.5"/>
<path d="M250.9 104.3h1.3M136 125.5h3.8M136.6 126.3h2.5M137.3 127h1.2M37.5 168.5h3.8M38.1 167.7h2.5M38.7 166.9h1.3M46.9 168.5h10.1v17.6h-10.1zM224.4 163.4h3.8M232 163.4h3.8M232 178.6h3.8M232.6 179.3h2.5"/>
<path d="M37.5 186.1h3.8M38.1 186.9h2.5M38.7 187.7h1.3M233.3 180.1h1.2"/>
<circle cx="137.9" cy="112.9" r="2.52"/>
<circle cx="140.4" cy="173.5" r="2.01"/>
<circle cx="140.4" cy="173.5" r="2.52"/>
</g>
<g fill="#f56016" stroke="#f56016" stroke-width=".18">
<path d="M58.2 65.4l.6-.6 .5 1-.1 .1z" fill-rule="evenodd"/>
<path d="M59.3 65.3l.7-.7 .4 1.1z" fill-rule="evenodd"/>
<path d="M137.1 112a1.17 1.17 0 0 1 1.8 .4 1.17 1.17 0 0 1-.7 1.6 1.17 1.17 0 0 1-1.5-1.1h.3a.91 .91 0 0 1 1.2-.9 .91 .91 0 0 1 .3 1.5 .91 .91 0 0 1-1.5-.4v-.2h-.3l.2-.6z" fill-rule="evenodd"/>
<path d="M252.8 81.3a1.3 1.3 0 0 1 1.3 1.3h-1.3z" fill-rule="evenodd"/>
<path d="M252.8 82.6h1.3a1.26 1.26 0 0 1-1.3 1.2z" fill-rule="evenodd"/>
<path d="M249 82.6h1.3v1.2a1.23 1.23 0 0 1-1.3-1.2z" fill-rule="evenodd"/>
<path d="M249.4 81.7l.5-.3 .4-.1v1.3h-1.3l.1-.5z" fill-rule="evenodd"/>
<path d="M136.6 77.9h2.5a1.26 1.26 0 0 1-1.2 1.3 1.26 1.26 0 0 1-1.3-1.3z" fill-rule="evenodd"/>
<path d="M136.8 76.4a1.27 1.27 0 0 1 1.5-.5 1.27 1.27 0 0 1 .8 1.3h-2.5z" fill-rule="evenodd"/>
</g>
<path d="M241.5 59.8l.4-1 .6 2.1 .6-2.1 .6 2.1 .7-2.1 .6 2.1 .6-2.1 .7 2.1 .2-1.1M44.4 62.4l.4-1 .6 2 .7-2 .6 2 .6-2 .7 2 .6-2 .6 2 .3-1M251.6 64.9l1 .4-2.1 .6 2.1 .6-2.1 .7 2.1 .6-2.1 .6 2.1 .7-2.1 .6 1.1 .2M127.8 90.1l.4-1 .6 2.1 .6-2.1 .7 2.1 .6-2.1 .6 2.1 .7-2.1 .6 2.1 .2-1.1M137.9 95.2l1 .3-2 .6 2 .6-2 .6 2 .7-2 .6 2 .7-2 .6 1 .3M244 87.6l1 .4-2 .6 2 .7-2 .6 2 .6-2 .7 2 .6-2 .6 1 .3M259.1 87.6l1.1 .4-2.1 .6 2.1 .7-2.1 .6 2.1 .6-2.1 .7 2.1 .6-2.1 .6 1 .3" fill="none" stroke="#f56016" stroke-width=".21"/>
<path d="M211.2 27h25.2v30.3h-25.2z" fill="none" stroke="#f56016" stroke-width=".42"/>
<path d="M249.7 82.6h1.9" fill="none" stroke="#f56016" stroke-width=".76"/>
<g fill="none" stroke="#0dab76" stroke-width=".18">
<path d="M165.7 37.1v5.1h12.6v-2.6M165.7 29.5h40.4M178.3 29.5v2.5M193.5 34.6h-2.6v25.2M201 34.6h5.1M206.1 39.6h-5.1v5.1h-12.6M241.5 29.5h2.5v2.5M168.2 42.2v2.5M190.9 49.7h15.2M206.1 44.7h-2.5v2.5h-2.6M208.6 59.8h30.3M211.2 59.8v2.6"/>
<path d="M221.3 59.8v2.6M233.9 59.8v2.6M249 59.8h12.7v2.6M251.6 59.8v2.6M39.4 62.4h2.5M52 62.4h2.5M62.1 62.4h2.5M125.3 69.9h-2.6v20.2h2.6M132.8 69.9h5.1v2.6M211.2 69.9v2.6h10.1v-2.6M216.2 72.5v2.5M233.9 72.5v2.5"/>
<path d="M251.6 72.5v5M261.7 69.9v5.1h-12.7M120.2 87.6h2.5M122.7 85.1h2.6M132.8 85.1h5.1M135.4 90.1h5M137.9 82.6v10.1M244 95.2v2.5h15.1v-2.5M246.5 82.6h-2.5v2.5M251.6 97.7v2.5M256.6 82.6h2.5v2.5M137.9 102.8v2.5"/>
<path d="M137.9 120.5v2.5M39.4 171h2.5M39.4 173.5h2.5M39.4 176h2.5M39.4 178.6h2.5M226.3 165.9v2.6h10.1M233.9 171h2.5M233.9 165.9h2.5M236.4 173.5h-2.5v2.5M39.4 183.6h2.5"/>
</g>
<g fill="#0dab76" stroke="#0dab76" stroke-width=".18">
<circle cx="168.2" cy="42.2" r=".51"/>
<circle cx="216.2" cy="72.5" r=".51"/>
<circle cx="251.6" cy="97.7" r=".51"/>
<circle cx="178.3" cy="29.5" r=".51"/>
<circle cx="137.9" cy="90.1" r=".51"/>
<circle cx="137.9" cy="85.1" r=".51"/>
<circle cx="122.7" cy="85.1" r=".51"/>
<circle cx="122.7" cy="87.6" r=".51"/>
<circle cx="190.9" cy="49.7" r=".51"/>
<circle cx="251.6" cy="59.8" r=".51"/>
<circle cx="221.3" cy="59.8" r=".51"/>
<circle cx="233.9" cy="59.8" r=".51"/>
<circle cx="211.2" cy="59.8" r=".51"/>
<circle cx="251.6" cy="75" r=".51"/>
</g>
<g font-size="7.1" fill="#0dab76">
<text x="203.6" y="21.9">Power Supply</text>
<text x="24.2" y="49.7">Power On LED</text>
<text x="112.6" y="62.4">HX 0805-C2</text>
<text x="203.6" y="155.8">Castellated Holes</text>
<text x="34.3" y="160.9">QWIIC</text>
<text x="115.2" y="165.9">Mounting Holes</text>
</g>
<g font-size="3.7" fill="#f56016">
<text x="23.3" y="10">1</text>
<text x="56.3" y="10">2</text>
<text x="89.3" y="10">3</text>
<text x="122.3" y="10">4</text>
<text x="155.3" y="10">5</text>
<text x="188.3" y="10">6</text>
<text x="221.3" y="10">7</text>
<text x="254.3" y="10">8</text>
<text x="4.7" y="31.3">A</text>
<text x="272.5" y="31.3">A</text>
<text x="4.7" y="70.2">B</text>
<text x="272.5" y="70.2">B</text>
<text x="4.6" y="109.1">C</text>
<text x="272.4" y="109.1">C</text>
<text x="4.6" y="148">D</text>
<text x="272.4" y="148">D</text>
<text x="4.7" y="186.9">E</text>
<text x="272.5" y="186.9">E</text>
<text x="23.3" y="208.3">1</text>
<text x="56.3" y="208.3">2</text>
<text x="89.3" y="208.3">3</text>
<text x="122.3" y="208.3">4</text>
<text x="155.3" y="208.3">5</text>
<text x="188.3" y="208.3">6</text>
<text x="221.3" y="208.3">7</text>
<text x="254.3" y="208.3">8</text>
</g>
<g font-size="3.6" fill="#f56016">
<text x="11.6" y="24.5">PROPRIETARY</text>
<text x="183.4" y="198.8">UE0144</text>
<text x="206.1" y="198.8">0.0.1</text>
</g>
<g font-size="3.6" fill="#0dab76">
<text x="236.4" y="82.6">3V3</text>
<text x="261.7" y="82.6">5V</text>
</g>
<g font-size="3.1" fill="#f56016">
<text x="173.5" y="194.6">Title:</text>
<text x="173.5" y="198.8">SKU:</text>
</g>
<g font-size="2.9" fill="#808080">
<text x="223.8" y="38.6">U3</text>
<text x="241.5" y="46.1">TPS54302DDCT</text>
</g>
<g font-size="2.5" fill="#808080">
<text x="196" y="28.9" transform="rotate(-90 196 28.9)">1</text>
<text x="198.5" y="29.3" transform="rotate(-90 198.5 29.3)">0nF</text>
<text x="168.2" y="34.6">10uF</text>
<text x="168.2" y="32.1">C3</text>
<text x="180.8" y="34.6">C30</text>
<text x="196" y="32.1" transform="rotate(-90 196 32.1)">C3</text>
<text x="198.5" y="32.1" transform="rotate(-90 198.5 32.1)">10</text>
<text x="180.8" y="37.1">100nF</text>
<text x="241.1" y="38.5">GND</text>
<text x="165.3" y="51.1">GND</text>
<text x="57.8" y="59.8" transform="rotate(-90 57.8 59.8)">D1</text>
<text x="60.3" y="59.8" transform="rotate(-90 60.3 59.8)">Orange</text>
<text x="240.2" y="58.3">R59</text>
<text x="43.2" y="65.6">4.7k</text>
<text x="43.2" y="60.9">R1</text>
<text x="71.1" y="65.3" transform="rotate(-90 71.1 65.3)">GND</text>
<text x="213.7" y="64.9">C32</text>
<text x="223.8" y="64.9">C33</text>
<text x="238.2" y="65.6" transform="rotate(-90 238.2 65.6)">D4</text>
<text x="240.2" y="63.1">49.9</text>
<text x="264.2" y="64.9">C34</text>
<text x="127.8" y="68.1" transform="rotate(-90 127.8 68.1)">C2</text>
<text x="132.8" y="69.2" transform="rotate(-90 132.8 69.2)">1uF</text>
<text x="213.7" y="67.4">22uF</text>
<text x="223.8" y="67.4">22uF</text>
<text x="250.1" y="69.5" transform="rotate(-90 250.1 69.5)">100K</text>
<text x="254.8" y="68.2" transform="rotate(-90 254.8 68.2)">R60</text>
<text x="264.2" y="67.4">47pF</text>
<text x="127.8" y="83.2" transform="rotate(-90 127.8 83.2)">C1</text>
<text x="213.3" y="81.4">GND</text>
<text x="230.7" y="79.8">VSYS</text>
<text x="231.9" y="82.9" transform="rotate(-90 231.9 82.9)">SDM2U30CSP-7B</text>
<text x="112" y="88.5">VSYS</text>
<text x="126.5" y="88.7">R3</text>
<text x="132.8" y="86.3" transform="rotate(-90 132.8 86.3)">1</text>
<text x="132.8" y="84.9" transform="rotate(-90 132.8 84.9)">00nf</text>
<text x="262.4" y="89.6" transform="rotate(-90 262.4 89.6)">R2</text>
<text x="126.5" y="93.4">4.7k</text>
<text x="141.9" y="91">SIGNAL</text>
<text x="242.5" y="90.8" transform="rotate(-90 242.5 90.8)">15K</text>
<text x="247.3" y="91" transform="rotate(-90 247.3 91)">R61</text>
<text x="257.6" y="90.8" transform="rotate(-90 257.6 90.8)">10K</text>
<text x="136.4" y="101.5" transform="rotate(-90 136.4 101.5)">R4</text>
<text x="141.2" y="101.5" transform="rotate(-90 141.2 101.5)">4.7k</text>
<text x="248.7" y="106.7">GND</text>
<text x="135" y="129.4">GND</text>
<text x="36.7" y="166.3">GND</text>
<text x="46.9" y="167.8">J5</text>
<text x="223" y="162.9">VSYS</text>
<text x="231.8" y="162.9">VIN</text>
<text x="241.3" y="162.6">J1</text>
<text x="137.9" y="170.5">H1</text>
<text x="231" y="182.5">GND</text>
<text x="36.5" y="190.1">GND</text>
</g>
<text font-size="2.3" fill="#f56016" x="199.5" y="198.7">REV:</text>
<g font-size="2.1" fill="#808080">
<text x="207.6" y="29.2">3</text>
<text x="238.7" y="29.2">1</text>
<text x="207.6" y="34.2">6</text>
<text x="213.5" y="30.3">VIN</text>
<text x="213.5" y="35.3">BOOT</text>
<text x="229.3" y="30.3">GND</text>
<text x="207.6" y="39.3">5</text>
<text x="213.5" y="40.4">EN</text>
<text x="207.6" y="44.3">4</text>
<text x="213.5" y="45.4">FB</text>
<text x="207.6" y="49.4">2</text>
<text x="213.5" y="50.5">SW</text>
<text x="137.5" y="74.6" transform="rotate(-90 137.5 74.6)">1</text>
<text x="137.5" y="81.6" transform="rotate(-90 137.5 81.6)">2</text>
<text x="244.9" y="82.2">P$1</text>
<text x="251.2" y="80.2" transform="rotate(-90 251.2 80.2)">P$2</text>
<text x="254.5" y="82.2">P$3</text>
<text x="137.5" y="105" transform="rotate(-90 137.5 105)">P$1</text>
<text x="137.5" y="124.6" transform="rotate(-90 137.5 124.6)">P$2</text>
<text x="43.4" y="170.6">1</text>
<text x="43.4" y="173.2">2</text>
<text x="49.3" y="171.7">1</text>
<text x="43.4" y="175.7">3</text>
<text x="43.4" y="178.2">4</text>
<text x="49.3" y="174.3">2</text>
<text x="49.3" y="176.8">3</text>
<text x="49.3" y="179.3">4</text>
<text x="40" y="183.3">S1*2</text>
<text x="49.3" y="184.4">SHIELD</text>
</g>
<text font-size="2" fill="#808080" x="32.7" y="63.1">VSYS</text>
<text font-size="2" fill="#f56016" x="233.9" y="203.8">Gerardo Ruvalcaba y Angel I. Velazquez</text>
<g font-size="1.8" fill="#f56016">
<text x="11.6" y="14.6">THE INFORMATION CONTAINED IN THIS DRAWING IS THE SOLE PROPERTY OF</text>
<text x="11.6" y="16.9">UNIT ELECTRONICS. ANY REPRODUCTION IN PART OR WHOLE IS</text>
<text x="11.6" y="19.2">STRICTLY PROHIBITED WITHOUT WRITTEN PERMISSION.</text>
<text x="180.8" y="193.7">HX 0805-C2 Vibration Sensor</text>
</g>
<g font-size="1.8" fill="#808080">
<text x="161.5" y="30.2">VIN</text>
<text x="180.1" y="45.3">ENABLE</text>
<text x="197.5" y="47.8">FB</text>
<text x="245.5" y="75.6">FB</text>
<text x="142.2" y="111.6" transform="rotate(-90 142.2 111.6)">U2</text>
<text x="134.9" y="118.7" transform="rotate(-90 134.9 118.7)">HX0805-C2</text>
</g>
<g font-size="1.4" fill="#808080">
<text x="239.6" y="166.4">P$1</text>
<text x="239.6" y="169">P$2</text>
<text x="239.6" y="171.5">P$3</text>
<text x="32.6" y="179.1">ENABLE</text>
<text x="33" y="176.5">SIGNAL</text>
<text x="34.4" y="174">VSYS</text>
<text x="239.6" y="174">P$4</text>
</g>
<g font-size="1.4" fill="#f56016">
<text x="173.6" y="201.4">Last date time: 28/05/2026</text>
<text x="191.4" y="201.4">11:09 a. m.</text>
<text x="199.5" y="201.4">SHEET:</text>
<text x="206.4" y="201.4">1</text>
<text x="208.3" y="201.4">of</text>
<text x="210.9" y="201.4">1</text>
<text x="173.5" y="204.1">File:</text>
<text x="228.7" y="204">Author:</text>
</g>
<text font-size="1.1" fill="#808080" x="228.7" y="171.4">SIGNAL</text>
<text font-size="1.1" fill="#f56016" x="199.6" y="203.2">Sheet description:</text>
</svg>
